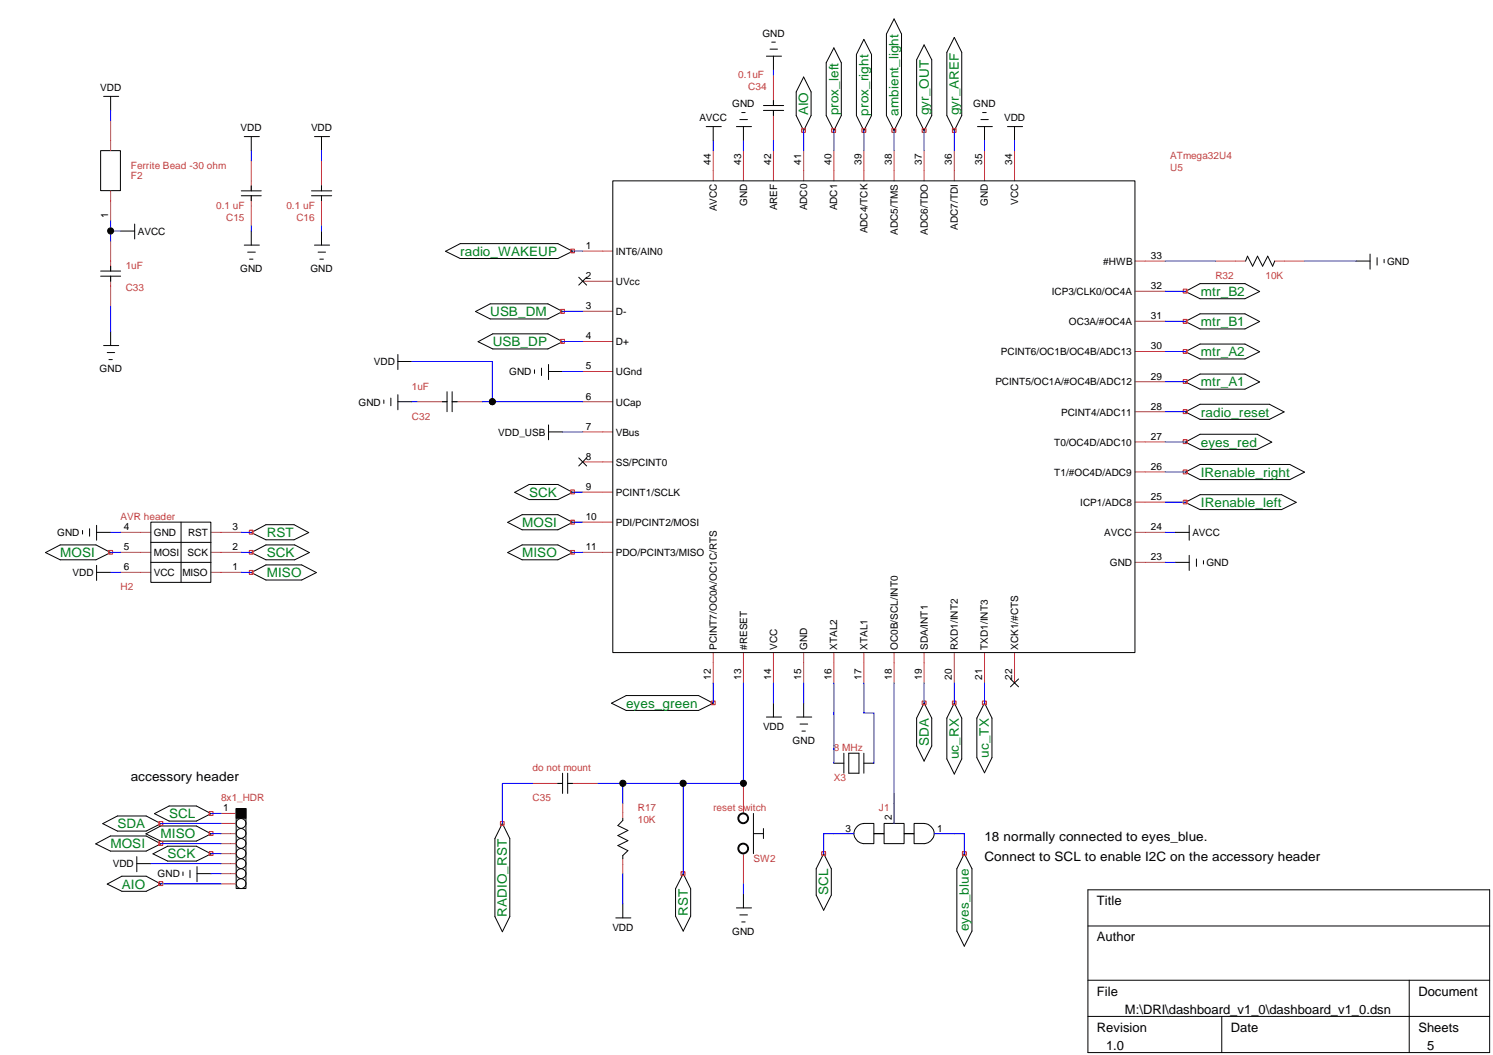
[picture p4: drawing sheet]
<svg xmlns="http://www.w3.org/2000/svg" width="297mm" height="210mm" viewBox="0 0 297 210" stroke-linecap="round" stroke-linejoin="round" font-family="sans-serif">
<g fill="none" stroke="#c04040" stroke-width=".2">
<path d="M153.9 15v6M22 24v6M22 38v5.9M50 32v6M50 38.9v6.1M64 32v6M64 38.9v6.1M141.9 30v6M147.9 30v6M153.9 22v6M153.9 30v6M159.9 30v6"/>
<path d="M165.9 30v6M171.9 30v6M177.9 30v6M183.9 30v6M189.9 30v6M195.9 30v6M201.8 30v6M22 48v5.9M22 54.9v6.1M115.9 50h6M115.9 56h6M225.8 58h6"/>
<path d="M225.8 51.9h6M241.8 51.9h6M253.6 51.9h6M83 79.9h5.9M90 79.9h6M115.9 61.9h6M115.9 67.9h6M115.9 73.9h6M115.9 79.9h6M225.8 75.9h6M225.8 69.9h6M225.8 63.9h6"/>
<path d="M115.9 85.9h6M115.9 91.9h6M115.9 97.9h6M225.8 99.9h6M225.8 93.9h6M225.8 87.9h6M225.8 81.9h6M24 113.9h6M24 109.9h6M24 105.9h6M42 113.9h6M42 109.9h6"/>
<path d="M42 105.9h6M115.9 109.9h6M115.9 103.9h6M225.8 105.9h6M225.8 111.9h6M141.9 129.9v6M147.9 129.9v6M153.9 129.9v6M159.9 129.9v6M165.9 129.9v6M171.9 129.9v6M177.9 129.9v6"/>
<path d="M183.9 129.9v6M189.9 129.9v6M195.9 129.9v6M201.8 129.9v6M106 155.9h5.9M112.9 155.9h6M123.9 159.9v3M147.9 155.9v5.9M177.9 157.9v5.9M44 165.9h3M44 161.8h3M44 163.8h3"/>
<path d="M44 167.9h3M44 169.8h3M44 171.8h3M44 173.8h3M44 175.9h3M123.9 170.9v2.9M147.9 169.8v6.1M163.9 165.9h6M185.9 165.9h6"/>
</g>
<g fill="none" stroke="#000" stroke-width=".2">
<path d="M20.6 19.2h3M22 19.2v2.8M152.5 11.2h3M153.2 9.8h1.5M153.5 8.4h.8M153.9 11.2v2.8M153.9 20v1M159.9 15.3l1.5 3v4.7l-1.5 3-1.5-3v-4.7zM165.9 9.5l1.5 3v10.5l-1.5 3-1.5-3v-10.5zM171.9 7.8l1.5 3v12.2l-1.5 3-1.5-3v-12.2zM177.9 3.8l1.5 3v16.2l-1.5 3-1.5-3v-16.2zM183.9 8.9l1.5 3v11.1l-1.5 3-1.5-3v-11.1z"/>
<path d="M189.9 7.5l1.4 2.9v12.6l-1.4 3-1.5-3v-12.6zM20 30h4v7.9h-4zM48 38.9h4M48 38h4M48.6 27.2h3M50 27.2v2.8M50 37v1M50 38.9v1.1M62 38.9h4M62 38h4M62.6 27.2h3M64 27.2v2.8"/>
<path d="M64 37v1M64 38.9v1.1M121.9 36h103.9v93.8h-103.9zM140.5 25.2h3M141.9 25.2v2.8M146.5 25.2h3M147.2 23.8h1.5M147.6 22.4h.6M147.9 25.2v2.8M151.9 21h4M151.9 22h4M153.9 22v1"/>
<path d="M194.5 25.2h2.9M195.2 23.8h1.4M195.5 22.4h.7M195.9 25.2v2.8M200.4 25.2h3.1M201.8 25.2v2.8M20 54.9h4M20 53.9h4M22 53v.9M22 54.9v1.1M24 46h2.8M26.8 44.6v2.9"/>
<path d="M48.6 48.8h3M49.3 50.2h1.5M49.7 51.6h.6M50 46v2.8M62.6 48.8h3M63.3 50.2h1.5M63.6 51.6h.7M64 46v2.8M88.6 50l3-1.5h19.4l2.9 1.5-2.9 1.4h-19.4zM115.1 55.2l1.6 1.5M116.7 55.2l-1.6 1.5M235.8 58l3-1.6h8.9l2.9 1.6-2.9 1.4h-8.9z"/>
<path d="M247.8 51.9l.4-.9 1 2 1-2 1 2 1-2 1 2 .4-1.1M269.8 51.9h2.8M272.6 50.5v3.1M274 51.3v1.4M275.4 51.6v.7M20.6 68.7h3M21.3 70.1h1.5M21.7 71.5h.6M22 66v2.7M76.4 79.6v.7M77.8 79.2v1.5M79.2 79.9h2.8"/>
<path d="M79.2 70.5v3M79.2 78.5v3M79.2 71.9h2.8M88 79.9h.9M88.9 77.9v4M90 77.9v4M90 79.9h1M94.6 62l2.9-1.5h11.5l2.9 1.5-2.9 1.5h-11.5zM95.1 68l2.9-1.6h11l2.9 1.6-2.9 1.4h-11zM106.3 73.6v.7M107.7 73.2v1.5M109.1 72.5v3"/>
<path d="M109.1 73.9h2.8M235.8 76l3-1.6h8.9l2.9 1.6-2.9 1.4h-8.9zM235.8 70l3-1.5h8.9l2.9 1.5-2.9 1.4h-8.9zM235.8 64l3-1.6h8.9l2.9 1.6-2.9 1.4h-8.9zM102.4 98l2.9-1.6h5.7l2.9 1.6-2.9 1.4h-5.7zM109.1 84.5v3M109.1 85.9h2.8M115.1 91.1l1.6 1.6M116.7 91.1l-1.6 1.6M235.8 93.9l3-1.5h17.8l2.9 1.5-2.9 1.5h-17.8zM235.8 99.9l3-1.5h16.2l2.9 1.5-2.9 1.5h-16.2zM235.8 82l3-1.6h13.8l2.9 1.6-2.9 1.4h-13.8z"/>
<path d="M235.8 88l3-1.6h11.3l2.9 1.6-2.9 1.4h-11.3zM9.1 109.9l2.9-1.5h7.1l2.9 1.5-2.9 1.5h-7.1zM16.4 105.5v.8M17.8 105.2v1.5M19.2 104.5v3M19.2 112.5v3M19.2 113.9h2.8M19.2 105.9h2.8M30 103.9h11.9v12h-11.9zM30 107.9h12M30 111.9h12M36 103.9v12"/>
<path d="M50 113.9l2.9-1.5h7.1l2.9 1.5-2.9 1.5h-7.1zM50 109.9l2.9-1.5h5.7l2.9 1.5-2.9 1.5h-5.7zM50 106l2.9-1.6h5.6l2.9 1.6-2.9 1.4h-5.6zM101 109.9l2.9-1.5h7.1l2.9 1.5-2.9 1.5h-7.1zM101 103.9l2.9-1.5h7.1l2.9 1.5-2.9 1.5h-7.1zM233.8 111.9h2.8M233.8 105.9h2.8M236.6 104.5v3M236.6 110.5v3M238 111.2v1.5M239.4 111.5v.7M121.7 139.9l2.9-1.5h14.4l2.9 1.5-2.9 1.5h-14.4z"/>
<path d="M153.9 139.9v2.8M159.9 139.9v2.8M183.9 139.9l1.5 3v5.5l-1.5 3-1.5-3v-5.5zM189.9 139.9l1.4 3v8.1l-1.4 3-1.5-3v-8.1zM195.9 139.9l1.5 3v7.8l-1.5 3.1-1.6-3.1v-7.8zM201 135.1l1.6 1.6M202.6 135.1l-1.6 1.6M111 155.9h.9M111.9 153.8v4.1M112.9 153.8v4.1M112.9 155.9h1M152.5 142.7h3"/>
<path d="M158.5 142.7h3M159.2 144.1h1.5M159.6 145.5h.6M165.9 151.8h2M167.9 149.9v3.9M168.9 149.9h2v3.9h-2zM171.9 151.8h2M171.9 149.9v3.9M19 167.9l3-1.6h7.1l2.9 1.6-2.9 1.4h-7.1zM20.4 163.9l3-1.6h5.7l2.9 1.6-2.9 1.5h-5.7zM21.3 175.9l3-1.6h4.8l2.9 1.6-2.9 1.4h-4.8zM27.2 170.4v3"/>
<path d="M27.2 171.8h2.8M29 165.9l3-1.6h7.1l2.9 1.6-2.9 1.4h-7.1zM30.4 169.9l3-1.5h5.7l2.9 1.5-2.9 1.4h-5.7zM30.7 161.9l3-1.5h5.4l2.9 1.5-2.9 1.5h-5.4zM36.4 173.5v.7M37.8 173.1v1.5M39.2 172.4v3M39.2 173.8h2.8M47 160.9h1.9v1.9h-1.9zM47 160.9h1.9v15.9h-1.9zM99.9 163.8l1.5 3v15.6l-1.5 3-1.4-3v-15.6zM123.9 162.9v.3l-1 1.1 2 .9-2 1 2 1.1-2 .9 2 1-1 1v.7"/>
<path d="M123.9 179.8v2.8M135.9 173.8l1.5 3v5.5l-1.5 3-1.5-3v-5.5zM147.9 177.8v2.8M149.9 161.8v8M149.9 165.9h2M151.9 164.8v2M163.9 169.8l1.5 3v5.3l-1.5 3-1.5-3v-5.3zM170.5 164.5l1.1-.6 2.3-.1v2.1h2v-2.1h4v2.1h2v-2.1h2a2.01 2.01 0 0 1 2 2 2.01 2.01 0 0 1-2 2.1h-2v-2h-2v2h-4v-2h-2v2h-2a1.97 1.97 0 0 1-1.8-1.3 1.97 1.97 0 0 1 .4-2.1zM191.9 169.8l1.5 3v12.5l-1.5 3-1.5-3v-12.5zM216.4 177h80v32.4h-80zM122.5 182.6h3M146.5 180.6h3"/>
<path d="M147.2 182h1.5M147.6 183.4h.6M216.4 184.2h80M216.4 195h80M280.4 195v14.4M216.4 202.2h80M243.1 202.2v7.2"/>
<circle cx="22" cy="45.9" r=".6"/>
<circle cx="98" cy="79.9" r=".59"/>
<circle cx="123.9" cy="155.8" r=".62"/>
<circle cx="135.9" cy="155.8" r=".62"/>
<circle cx="147.9" cy="155.8" r=".6"/>
<circle cx="48" cy="169.8" r=".98"/>
<circle cx="48" cy="173.8" r=".97"/>
<circle cx="48" cy="171.8" r=".97"/>
<circle cx="48" cy="175.8" r=".97"/>
<circle cx="48" cy="163.8" r=".97"/>
<circle cx="48" cy="167.8" r=".97"/>
<circle cx="48" cy="165.8" r=".97"/>
</g>
<g fill="none" stroke="#f00" stroke-width=".2">
<path d="M159.5 25.6h.7v.7h-.7zM165.5 25.6h.7v.7h-.7zM171.5 25.6h.8v.7h-.8zM177.5 25.6h.7v.7h-.7zM183.5 25.6h.7v.7h-.7zM189.5 25.6h.7v.7h-.7zM113.5 49.6h.8v.7h-.8zM235.4 57.5h.8v.8h-.8zM111.5 67.5h.8v.8h-.8zM111.5 61.6h.8v.7h-.8zM235.4 75.5h.8v.8h-.8zM235.4 69.6h.8v.7h-.8z"/>
<path d="M235.4 63.5h.8v.8h-.8zM113.5 97.5h.8v.8h-.8zM235.4 93.5h.8v.8h-.8zM235.4 99.5h.8v.7h-.8zM235.4 81.5h.8v.8h-.8zM235.4 87.5h.8v.8h-.8zM21.6 109.5h.8v.7h-.8zM49.6 113.5h.7v.8h-.7zM49.6 109.5h.7v.7h-.7zM49.6 105.5h.7v.8h-.7zM113.5 109.5h.8v.7h-.8zM113.5 103.5h.8v.8h-.8z"/>
<path d="M141.5 139.5h.8v.7h-.8zM183.5 139.5h.7v.7h-.7zM189.5 139.5h.7v.7h-.7zM195.4 139.5h.8v.7h-.8zM31.6 167.4h.8v.8h-.8zM31.6 163.4h.8v.8h-.8zM31.6 175.4h.8v.8h-.8zM41.6 165.4h.8v.8h-.8zM41.6 169.5h.8v.7h-.8zM41.6 161.5h.8v.7h-.8zM99.6 163.4h.7v.8h-.7zM135.5 173.4h.8v.8h-.8z"/>
<path d="M163.5 169.5h.7v.7h-.7zM191.5 169.5h.7v.7h-.7z"/>
</g>
<g fill="none" stroke="#00f" stroke-width=".2">
<path d="M153.9 14v1M22 22v2M50 30v2M64 30v2M141.9 28v2M147.9 28v2M153.9 28v2M159.9 26v4M165.9 26v4M171.9 26v4M177.9 26v4M183.9 26v4"/>
<path d="M189.9 26v4M195.9 28v2M201.8 28v2M22 43.9v4.1M22 46h2M50 45v1M64 45v1M113.9 50h2M231.8 58h4M231.8 51.9h10M259.6 51.9h10.2M22 61v5"/>
<path d="M82 79.9h1M82 71.9h16v8M96 79.9h19.9M111.9 61.9h4M111.9 67.9h4M111.9 73.9h4M231.8 63.9h4M231.8 69.9h4M231.8 75.9h4M111.9 85.9h4M113.9 97.9h2M231.8 87.9h4"/>
<path d="M231.8 93.9h4M231.8 99.9h4M231.8 81.9h4M22 105.9h2M22 109.9h2M22 113.9h2M48 105.9h2M48 109.9h2M48 113.9h2M113.9 109.9h2M113.9 103.9h2M231.8 105.9h2"/>
<path d="M231.8 111.9h2M141.9 135.9v4M147.9 135.9v20h-29M153.9 135.9v4M159.9 135.9v4M165.9 135.9v15.9M171.9 135.9v6h2v9.9M177.9 135.9v27.9M183.9 135.9v4M189.9 135.9v4M195.9 135.9v4M106 155.9h-6.1v7.9"/>
<path d="M123.9 155.9v4M135.9 155.9v17.9M165.9 141.9h.1M30 171.8h14M32 163.8h12M32 167.9h12M32 175.9h12M42 165.9h2M42 161.8h2M42 169.8h2M42 173.8h2M123.9 173.8v6"/>
<path d="M147.9 175.9v1.9M169.9 165.9h-6v3.9M185.9 165.9h6v3.9"/>
</g>
<g fill="none" stroke="#000" stroke-width=".38">
<circle cx="147.9" cy="162.8" r=".97"/>
<circle cx="147.9" cy="168.8" r=".97"/>
</g>
<g fill="#000">
<path d="M47 160.9h1.9v1.9h-1.9z" fill-rule="evenodd"/>
<circle cx="22" cy="45.9" r=".6"/>
<circle cx="98" cy="79.9" r=".59"/>
<circle cx="123.9" cy="155.8" r=".62"/>
<circle cx="135.9" cy="155.8" r=".62"/>
<circle cx="147.9" cy="155.8" r=".6"/>
</g>
<g font-size="2.6" fill="#008020">
<text x="160.8" y="22.9" transform="rotate(-90 160.8 22.9)">AIO</text>
<text x="166.8" y="22.9" transform="rotate(-90 166.8 22.9)">prox_left</text>
<text x="172.8" y="23" transform="rotate(-90 172.8 23)">prox_right</text>
<text x="178.8" y="23" transform="rotate(-90 178.8 23)">ambient_light</text>
<text x="184.8" y="22.9" transform="rotate(-90 184.8 22.9)">gyr_OUT</text>
<text x="190.8" y="22.9" transform="rotate(-90 190.8 22.9)">gyr_AREF</text>
<text x="91.6" y="50.9">radio_WAKEUP</text>
<text x="238.9" y="58.9">mtr_B2</text>
<text x="97.5" y="62.9">USB_DM</text>
<text x="238.9" y="64.9">mtr_B1</text>
<text x="98" y="68.9">USB_DP</text>
<text x="238.9" y="70.9">mtr_A2</text>
<text x="238.9" y="76.9">mtr_A1</text>
<text x="238.9" y="82.9">radio_reset</text>
<text x="238.9" y="88.9">eyes_red</text>
<text x="238.9" y="94.9">IRenable_right</text>
<text x="105.3" y="98.8">SCK</text>
<text x="238.9" y="100.8">IRenable_left</text>
<text x="53.1" y="106.8">RST</text>
<text x="103.9" y="104.9">MOSI</text>
<text x="12" y="110.8">MOSI</text>
<text x="53.1" y="110.8">SCK</text>
<text x="103.9" y="110.8">MISO</text>
<text x="53.1" y="114.9">MISO</text>
<text x="124.6" y="140.8">eyes_green</text>
<text x="184.8" y="148.4" transform="rotate(-90 184.8 148.4)">SDA</text>
<text x="190.8" y="151" transform="rotate(-90 190.8 151)">uc_RX</text>
<text x="196.8" y="150.7" transform="rotate(-90 196.8 150.7)">uc_TX</text>
<text x="23.4" y="164.8">SDA</text>
<text x="32" y="166.8">MISO</text>
<text x="33.7" y="162.8">SCL</text>
<text x="22" y="168.8">MOSI</text>
<text x="33.4" y="170.8">SCK</text>
<text x="24.3" y="176.8">AIO</text>
<text x="164.8" y="178.1" transform="rotate(-90 164.8 178.1)">SCL</text>
<text x="100.8" y="182.4" transform="rotate(-90 100.8 182.4)">RADIO_RST</text>
<text x="136.8" y="182.3" transform="rotate(-90 136.8 182.3)">RST</text>
<text x="192.8" y="185.3" transform="rotate(-90 192.8 185.3)">eyes_blue</text>
</g>
<g font-size="2.6">
<text x="26" y="155.3">accessory header</text>
<text x="195.9" y="167.3">18 normally connected to eyes_blue.</text>
<text x="195.9" y="171.3">Connect to SCL to enable I2C on the accessory header</text>
<text x="218.2" y="180.1">Title</text>
<text x="218.2" y="187.3">Author</text>
<text x="218.2" y="198.1">File</text>
<text x="223.8" y="201.7">M:\DRI\dashboard_v1_0\dashboard_v1_0.dsn</text>
<text x="282.2" y="198.1">Document</text>
<text x="218.2" y="205.3">Revision</text>
<text x="220" y="208.9">1.0</text>
<text x="244.9" y="205.3">Date</text>
<text x="282.2" y="205.3">Sheets</text>
<text x="284" y="208.9">5</text>
</g>
<g font-size="2">
<text x="151.7" y="7.4">GND</text>
<text x="19.9" y="18.2">VDD</text>
<text x="145.7" y="21.3">GND</text>
<text x="193.6" y="21.3">GND</text>
<text x="47.9" y="26.2">VDD</text>
<text x="61.9" y="26.2">VDD</text>
<text x="139.1" y="24.2">AVCC</text>
<text x="199.8" y="24.2">VDD</text>
<text x="141.4" y="32.8" transform="rotate(-90 141.4 32.8)">44</text>
<text x="147.4" y="32.8" transform="rotate(-90 147.4 32.8)">43</text>
<text x="153.4" y="32.8" transform="rotate(-90 153.4 32.8)">42</text>
<text x="159.4" y="32.8" transform="rotate(-90 159.4 32.8)">41</text>
<text x="165.4" y="32.8" transform="rotate(-90 165.4 32.8)">40</text>
<text x="171.4" y="32.8" transform="rotate(-90 171.4 32.8)">39</text>
<text x="177.4" y="32.8" transform="rotate(-90 177.4 32.8)">38</text>
<text x="183.4" y="32.8" transform="rotate(-90 183.4 32.8)">37</text>
<text x="189.4" y="32.8" transform="rotate(-90 189.4 32.8)">36</text>
<text x="195.4" y="32.8" transform="rotate(-90 195.4 32.8)">35</text>
<text x="201.4" y="32.8" transform="rotate(-90 201.4 32.8)">34</text>
<text x="148.6" y="41" transform="rotate(-90 148.6 41)">GND</text>
<text x="154.6" y="41.9" transform="rotate(-90 154.6 41.9)">AREF</text>
<text x="160.6" y="41.9" transform="rotate(-90 160.6 41.9)">ADC0</text>
<text x="166.6" y="41.9" transform="rotate(-90 166.6 41.9)">ADC1</text>
<text x="196.6" y="41" transform="rotate(-90 196.6 41)">GND</text>
<text x="202.6" y="40.8" transform="rotate(-90 202.6 40.8)">VCC</text>
<text x="21.5" y="43.3" transform="rotate(-90 21.5 43.3)">1</text>
<text x="27.4" y="46.7">AVCC</text>
<text x="142.6" y="42.1" transform="rotate(-90 142.6 42.1)">AVCC</text>
<text x="172.6" y="46.4" transform="rotate(-90 172.6 46.4)">ADC4/TCK</text>
<text x="178.6" y="46.7" transform="rotate(-90 178.6 46.7)">ADC5/TMS</text>
<text x="184.6" y="46.7" transform="rotate(-90 184.6 46.7)">ADC6/TDO</text>
<text x="190.6" y="45.7" transform="rotate(-90 190.6 45.7)">ADC7/TDI</text>
<text x="116.5" y="49.5">1</text>
<text x="122.5" y="50.7">INT6/AIN0</text>
<text x="219.5" y="52.7">#HWB</text>
<text x="229" y="51.5">33</text>
<text x="276" y="52.7">GND</text>
<text x="47.8" y="54.1">GND</text>
<text x="61.8" y="54.1">GND</text>
<text x="116.5" y="55.5">2</text>
<text x="122.5" y="56.7">UVcc</text>
<text x="209.3" y="58.7">ICP3/CLK0/OC4A</text>
<text x="229" y="57.5">32</text>
<text x="116.5" y="61.5">3</text>
<text x="122.5" y="62.7">D-</text>
<text x="212.7" y="64.7">OC3A/#OC4A</text>
<text x="229" y="63.5">31</text>
<text x="116.5" y="67.5">4</text>
<text x="122.5" y="68.7">D+</text>
<text x="199.1" y="70.7">PCINT6/OC1B/OC4B/ADC13</text>
<text x="229" y="69.5">30</text>
<text x="19.8" y="74.1">GND</text>
<text x="74.4" y="72.7">VDD</text>
<text x="101.3" y="74.7">GND</text>
<text x="116.5" y="73.5">5</text>
<text x="122.5" y="74.7">UGnd</text>
<text x="198" y="76.7">PCINT5/OC1A/#OC4B/ADC12</text>
<text x="229" y="75.5">29</text>
<text x="71.3" y="80.7">GND</text>
<text x="116.5" y="79.5">6</text>
<text x="122.5" y="80.7">UCap</text>
<text x="211.1" y="82.7">PCINT4/ADC11</text>
<text x="229" y="81.5">28</text>
<text x="99.1" y="86.7">VDD_USB</text>
<text x="116.5" y="85.5">7</text>
<text x="122.5" y="86.7">VBus</text>
<text x="209.8" y="88.7">T0/OC4D/ADC10</text>
<text x="229" y="87.5">27</text>
<text x="116.5" y="91.5">8</text>
<text x="122.5" y="92.7">SS/PCINT0</text>
<text x="209.8" y="94.7">T1/#OC4D/ADC9</text>
<text x="229" y="93.5">26</text>
<text x="116.5" y="97.5">9</text>
<text x="122.5" y="98.7">PCINT1/SCLK</text>
<text x="214.9" y="100.7">ICP1/ADC8</text>
<text x="229" y="99.5">25</text>
<text x="11.4" y="106.6">GND</text>
<text x="24.6" y="105.5">4</text>
<text x="30.6" y="106.6">GND</text>
<text x="37.4" y="106.6">RST</text>
<text x="46.3" y="105.5">3</text>
<text x="116.5" y="103.5">10</text>
<text x="122.5" y="104.6">PDI/PCINT2/MOSI</text>
<text x="219.7" y="106.6">AVCC</text>
<text x="229" y="105.5">24</text>
<text x="237.2" y="106.6">AVCC</text>
<text x="24.6" y="109.5">5</text>
<text x="24.6" y="113.5">6</text>
<text x="30.6" y="110.7">MOSI</text>
<text x="37.3" y="110.7">SCK</text>
<text x="46.3" y="113.5">1</text>
<text x="46.3" y="109.5">2</text>
<text x="116.5" y="109.5">11</text>
<text x="122.5" y="110.7">PDO/PCINT3/MISO</text>
<text x="220.8" y="112.6">GND</text>
<text x="229" y="111.5">23</text>
<text x="240" y="112.6">GND</text>
<text x="14.4" y="114.6">VDD</text>
<text x="30.6" y="114.6">VCC</text>
<text x="36.3" y="114.6">MISO</text>
<text x="142.6" y="129.3" transform="rotate(-90 142.6 129.3)">PCINT7/OC0A/OC1C/RTS</text>
<text x="148.6" y="129.3" transform="rotate(-90 148.6 129.3)">#RESET</text>
<text x="154.6" y="129.3" transform="rotate(-90 154.6 129.3)">VCC</text>
<text x="160.6" y="129.3" transform="rotate(-90 160.6 129.3)">GND</text>
<text x="166.6" y="129.3" transform="rotate(-90 166.6 129.3)">XTAL2</text>
<text x="172.6" y="129.3" transform="rotate(-90 172.6 129.3)">XTAL1</text>
<text x="178.6" y="129.3" transform="rotate(-90 178.6 129.3)">OC0B/SCL/INT0</text>
<text x="184.6" y="129.3" transform="rotate(-90 184.6 129.3)">SDA/INT1</text>
<text x="190.6" y="129.3" transform="rotate(-90 190.6 129.3)">RXD1/INT2</text>
<text x="196.6" y="129.3" transform="rotate(-90 196.6 129.3)">TXD1/INT3</text>
<text x="202.6" y="129.3" transform="rotate(-90 202.6 129.3)">XCK1/#CTS</text>
<text x="141.4" y="135.3" transform="rotate(-90 141.4 135.3)">12</text>
<text x="147.4" y="135.3" transform="rotate(-90 147.4 135.3)">13</text>
<text x="153.4" y="135.3" transform="rotate(-90 153.4 135.3)">14</text>
<text x="159.4" y="135.3" transform="rotate(-90 159.4 135.3)">15</text>
<text x="165.4" y="135.3" transform="rotate(-90 165.4 135.3)">16</text>
<text x="171.4" y="135.3" transform="rotate(-90 171.4 135.3)">17</text>
<text x="177.4" y="135.3" transform="rotate(-90 177.4 135.3)">18</text>
<text x="183.4" y="135.3" transform="rotate(-90 183.4 135.3)">19</text>
<text x="189.4" y="135.3" transform="rotate(-90 189.4 135.3)">20</text>
<text x="195.4" y="135.3" transform="rotate(-90 195.4 135.3)">21</text>
<text x="201.4" y="135.3" transform="rotate(-90 201.4 135.3)">22</text>
<text x="151.8" y="145.2">VDD</text>
<text x="157.7" y="148">GND</text>
<text x="44.4" y="161.4">1</text>
<text x="168.2" y="165.4">3</text>
<text x="177.4" y="163.2" transform="rotate(-90 177.4 163.2)">2</text>
<text x="186.5" y="165.4">1</text>
<text x="22.4" y="172.6">VDD</text>
<text x="31.4" y="174.6">GND</text>
<text x="121.8" y="185.2">VDD</text>
<text x="145.7" y="186">GND</text>
</g>
<g font-size="2" fill="#c04040">
<text x="146.9" y="15.6">0.1uF</text>
<text x="148.9" y="17.9">C34</text>
<text x="26" y="35.6">F2</text>
<text x="26" y="33.5">Ferrite Bead -30 ohm</text>
<text x="232.8" y="34">U5</text>
<text x="232.8" y="31.5">ATmega32U4</text>
<text x="43" y="41.5">0.1 uF</text>
<text x="57" y="41.5">0.1 uF</text>
<text x="45" y="43.9">C15</text>
<text x="59" y="43.9">C16</text>
<text x="25" y="53.5">1uF</text>
<text x="25" y="57.9">C33</text>
<text x="241.8" y="55.5">R32</text>
<text x="251.8" y="55.5">10K</text>
<text x="82" y="77.5">1uF</text>
<text x="82" y="83.5">C32</text>
<text x="24" y="103.5">AVR header</text>
<text x="24" y="117.5">H2</text>
<text x="165.9" y="149.4">8 MHz</text>
<text x="106" y="153.4">do not mount</text>
<text x="165.9" y="155.4">X3</text>
<text x="44" y="159.4">8x1_HDR</text>
<text x="106" y="159.4">C35</text>
<text x="126.9" y="161.4">R17</text>
<text x="141.9" y="161.4">reset switch</text>
<text x="174.9" y="161.4">J1</text>
<text x="126.9" y="163.8">10K</text>
<text x="149.9" y="171.4">SW2</text>
</g>
</svg>
